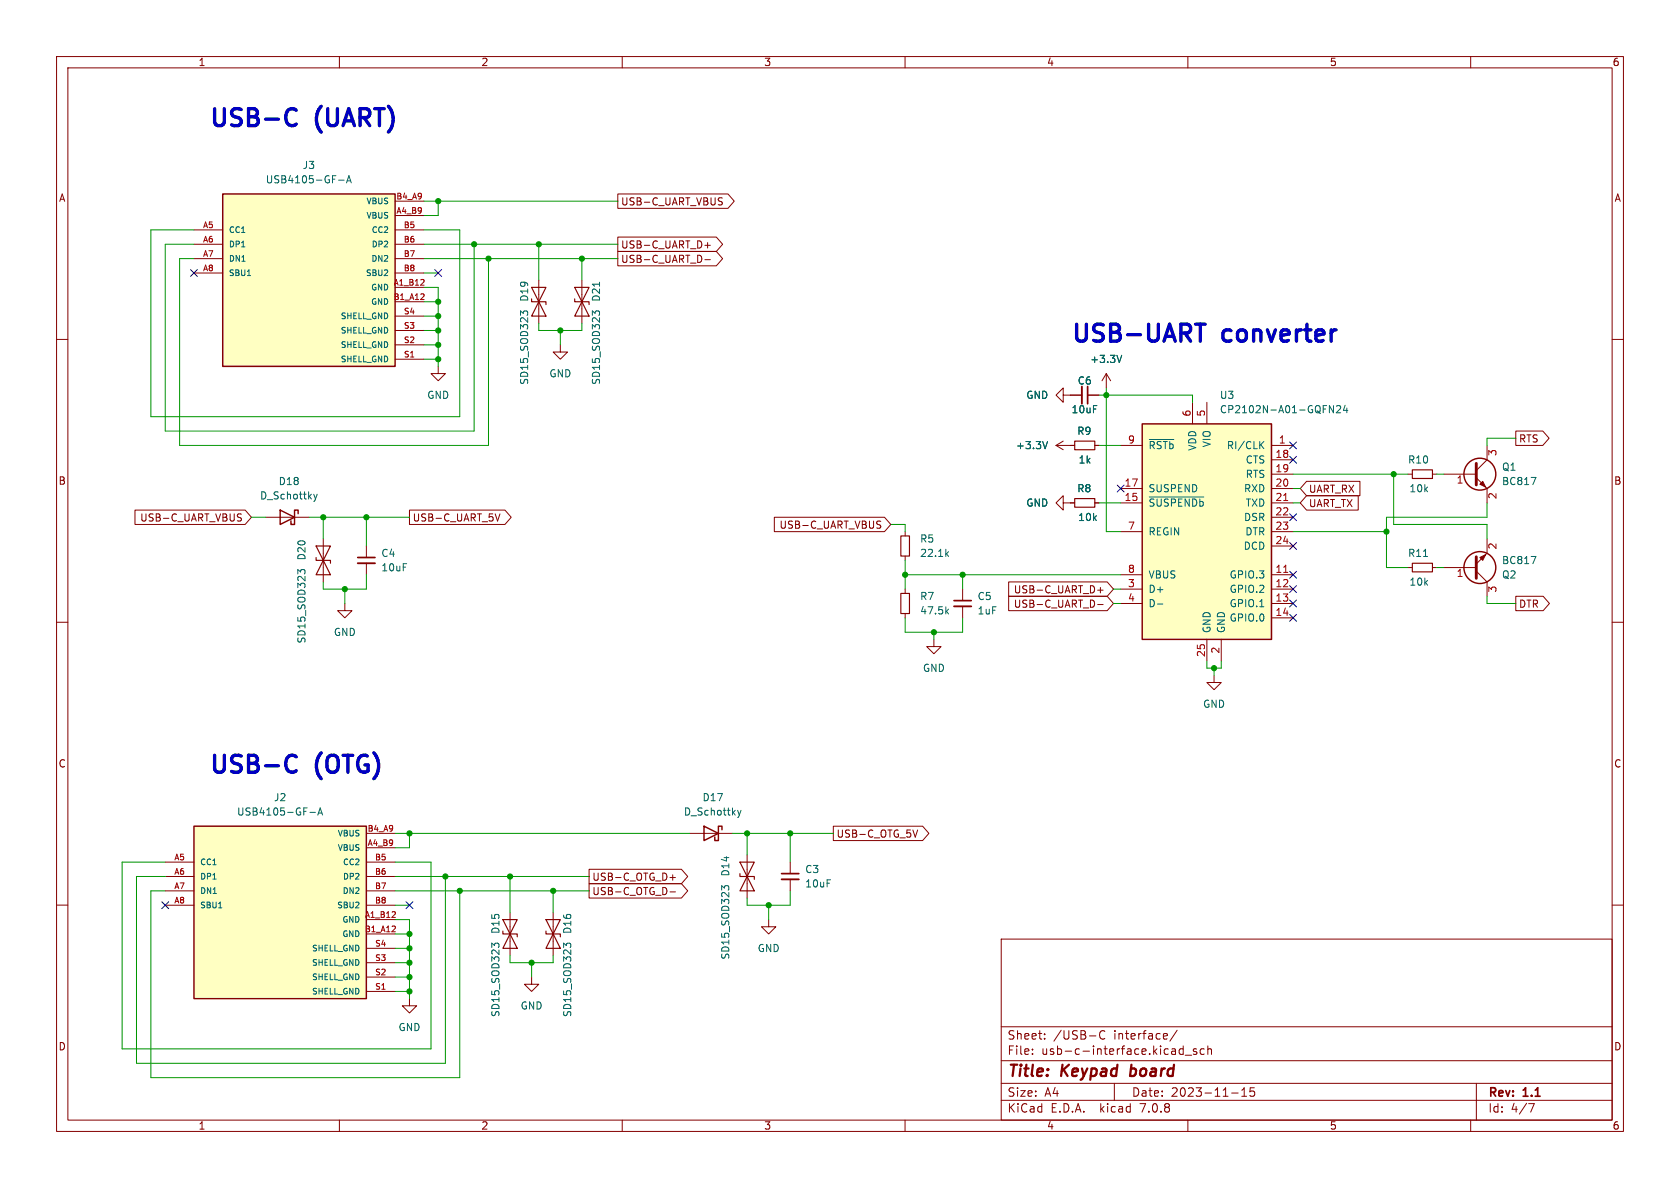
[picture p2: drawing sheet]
<svg xmlns="http://www.w3.org/2000/svg" width="297mm" height="210mm" viewBox="0 0 297 210" stroke-linecap="round" stroke-linejoin="round" font-family="sans-serif">
<g fill="none" stroke="#840000" stroke-width=".18">
<path d="M10 10h277v190h-277zM12 12h273v186h-273zM60 10v2M110 10v2M160 10v2M210 10v2M260 10v2M69.8 38.1h5.1M69.8 35.6h5.1M109.2 34.3h19.5l1.1 1.3-1.1 1.2h-19.5zM127.2 35.6l.4 .1 .1 .3-.2 .2h-.3M127.2 35h.5"/>
<path d="M10 60h2M34.3 40.6h5.1M34.3 43.2h5.1M34.3 45.7h5.1M34.3 48.3h5.1M69.8 50.8h5.1M69.8 40.6h5.1M69.8 43.2h5.1M69.8 45.7h5.1M69.8 48.3h5.1M69.8 53.3h5.1M69.8 58.4h5.1"/>
<path d="M69.8 55.9h5.1M95.2 49.5v7.7M102.9 49.5v7.7M109.2 44.4h17.4l1.2 1.3-1.2 1.3h-17.4zM109.2 41.9h17.4l1.2 1.3-1.2 1.3h-17.4zM124.6 45.9h1M124.6 43.4h1M125.1 42.9v1M285 60h2M69.8 63.5h5.1M69.8 61h5.1M77.5 64.8v1.2h1.2l-1.2 1.3-1.3-1.3h1.3"/>
<path d="M99.1 61v1.2h1.2l-1.2 1.3-1.3-1.3h1.3M186.7 78.7h3.3M186.7 78.7l1.3 .8M188 69.9v-1.3l-1.3 1.3 1.3 1.2v-1.2h3.3M188 78l-1.3 .7M192.3 69.9h2M193.5 78.7h.8M195.6 66l-.8 1.3M195.6 66v2.6M195.6 66l.7 1.3M198.1 78.7h3.8M210.8 71.1v3.8"/>
<path d="M213.4 71.1v3.8M224.8 78.7h3.8M262.9 78.7v2.6l-1.9 1.9M268 76.2h4.8l1.1 1.3-1.1 1.2h-4.8zM23.9 90.2h19.4l1.1 1.2-1.1 1.3h-19.4zM42.2 91.4l.4 .2 .1 .3-.3 .2h-.3M42.2 90.8l.5 .1M47 91.4h7.6M57.1 95.3v7.6M64.8 96.5v2.1M64.8 99.6v2M72.4 90.2h16.9l1.1 1.2-1.1 1.3h-16.9z"/>
<path d="M87.5 90.8l.5 1.3 .4-1.3M136.9 91.4h19.5l1.1 1.3-1.1 1.3h-19.5zM155.2 92.1l.5 .1M155.2 92.7l.4 .1 .1 .3-.2 .3h-.3M160 94v.7M160 98.3v.8M188 88.9v-1.3l-1.3 1.3 1.3 1.3v-1.3h2M193.5 88.9h.8M198.1 88.9h3.8M198.1 86.4h3.8M198.1 94h3.8M224.8 83.8h3.8"/>
<path d="M224.8 91.4h3.8M224.8 88.9h3.8M224.8 86.4h3.8M224.8 81.3h3.8M224.8 94h3.8M224.8 96.5h3.8M231 85.1h9.4v2.5h-9.4l-1.1-1.2zM231 87.6h9.1v2.6h-9.1l-1.1-1.3zM248.9 83.8h.8M253.2 83.8h.8M255.3 83.8h5.7M261 84.5l1.9 1.9v2.5"/>
<path d="M262.9 95.3v2.5l-1.9 1.9M10 110h2M61 106.7v1.3h1.2l-1.2 1.2-1.3-1.2h1.3M160 104.1v.8M160 108.5v.7M165.1 113v1.3h1.3l-1.3 1.3-1.3-1.3h1.3M170.2 104.1v2.1M170.2 107.2v2M178.3 102.9h17.4l1.1 1.2-1.1 1.3h-17.4zM178.3 105.4h17.4l1.1 1.3-1.1 1.3h-17.4zM194.1 104.3h.9M194.1 106.9h.9"/>
<path d="M194.5 103.8v1M198.1 101.6h3.8M198.1 104.1h3.8M198.1 106.7h3.8M213.4 113v3.8M214.6 119.4v1.3h1.3l-1.3 1.2-1.2-1.2h1.2M215.9 113v3.8M224.8 101.6h3.8M224.8 104.1h3.8M224.8 106.7h3.8M224.8 109.2h3.8M248.9 100.3h.8"/>
<path d="M253.2 100.3h.8M255.3 100.3h5.7M261 101l1.9 1.9v2.5M268 105.4h4.8l1.1 1.3-1.1 1.3h-4.8zM285 110h2M10 160h2M29.2 152.4h5.1M29.2 154.9h5.1M29.2 157.5h5.1M64.8 147.3h5M64.8 149.9h5M64.8 152.4h5"/>
<path d="M64.8 154.9h5M64.8 157.5h5M104.1 153.7h16.4l1.1 1.2-1.1 1.3h-16.4zM104.1 156.2h16.4l1.1 1.3-1.1 1.3h-16.4zM118.4 155.1h1M118.4 157.7h1M118.9 154.6v1M121.9 147.3h7.6M132.1 151.1v7.7M139.7 152.4v2M139.7 155.4v2.1M147.3 146h15.8l1.1 1.3-1.1 1.3h-15.8z"/>
<path d="M162.2 146.7l-.4 1.3M285 160h2M29.2 160h5.1M64.8 162.6h5M64.8 160h5M64.8 165.1h5M64.8 175.3h5M64.8 172.7h5M64.8 170.2h5M64.8 167.6h5M72.4 176.5v1.3h1.3l-1.3 1.3-1.3-1.3h1.3M90.2 161.3v7.6"/>
<path d="M94 172.7v1.3h1.2l-1.2 1.3-1.3-1.3h1.3M97.8 161.3v7.6M135.9 162.6v1.2h1.3l-1.3 1.3-1.3-1.3h1.3M177 166h108v32h-108zM60 198v2M110 198v2M160 198v2M177 194.5h108M177 191.5h108M177 187.5h108M177 181.5h108M182.5 186.3v.1"/>
<path d="M182.5 185.5v.1M184.7 183.6v.1M184.7 182.8v.1M195.3 182.3a.6 .6 0 0 0-.7 0 .6 .6 0 0 0-.2 .8 .56 .56 0 0 0 .3 .5 .56 .56 0 0 0 .6 0M197 191.5v3M206.3 182.8l.1 .3-.7 .1M208.1 182.1l-1.3 2M209.2 184.9v1.5M209.2 185.5l-.5-.1-.2 .3v.4l.1 .2h.6M209.5 186.5h1.2M210 198v2M211.5 185.5l-.3-.1-.2 .2v.2l.5 .2v.3h-.5"/>
<path d="M212.9 185.5l-.4-.1-.3 .3v.4l.1 .2h.6M213.5 185.5l.2-.1 .4 .1 .1 .9M213.5 184.9v1.5M217.7 193.2h1.2M219.5 193.8h.9M219.5 192.7l.5-.4v1.5M221.7 192.3h-.7v.7l.2-.1h.5l.1 .3-.1 .5-.2 .1-.5-.1M260 198v2M261 191.5v6.5M270.2 195.1h1l-.6 1.5"/>
</g>
<path d="M199.8 190.1l.2 .1M200 188.2l-.2 2" fill="none" stroke="#840000" stroke-width=".4"/>
<g fill="none" stroke="#840000" stroke-width=".2">
<path d="M94 50.8h2.5l-1.3 2.5zM94 52.8v.5h2.5v.5M95.2 53.3l1.3 2.6h-2.5zM101.6 50.8h2.5l-1.2 2.5zM101.6 52.8v.5h2.5v.5M102.9 53.3l1.2 2.6h-2.5zM190 78h3.5v1.5h-3.5zM55.9 96.5h2.5l-1.3 2.6zM55.9 98.6v.5h2.5v.5M57.1 99.1l1.3 2.5h-2.5zM159.3 94.7h1.5v3.6h-1.5zM190 88.1h3.5v1.6h-3.5z"/>
<path d="M249.7 99.6h3.5v1.5h-3.5zM249.7 83.1h3.5v1.5h-3.5zM159.3 104.9h1.5v3.6h-1.5zM130.8 152.4h2.5l-1.2 2.5zM130.8 154.4v.5h2.5v.5M132.1 154.9l1.2 2.6h-2.5zM88.9 162.6h2.5l-1.2 2.5zM88.9 164.6v.5h2.5v.5M90.2 165.1l1.2 2.5h-2.5zM96.5 162.6h2.6l-1.3 2.5zM96.5 164.6v.5h2.6v.5M97.8 165.1l1.3 2.5h-2.6z"/>
</g>
<g fill="none" stroke="#006464" stroke-width=".18">
<path d="M59.9 31.8h.9M61.3 32.3l.4-1.2 .4 1.2M61.4 32h.6M43.7 48.7h.6M93.3 55.6v-.4l-.3-.2h-.4l-.1 .4-.5-.4v.7M106 55.6v-.4l-.3-.2h-.4l-.1 .4-.5-.4v.7M106 49.9v.7M185.2 78l-.4 1.3M198.3 62.8l-.4 1.3M203.2 77.7h4.3M222.9 78.6l.5 .7M223.4 78l-.7 .8"/>
<path d="M235 71.7l.7 1.3v-1.3M236.3 71.8l.5-.1 .2 .4-.8 .9h.8M237.8 71.6l-.3 .9h.8M238.1 72.1v.9M55.5 87.4l.3 .8M55.8 88.2l-.3 .4M56.1 87.4l-.3 .8M167.3 97.9l.4 .5M167.7 97.5l-.5 .5M203.2 87.9h9.6M251.7 98.4h.7M270.7 98.4h.8l-.5 1.2"/>
<path d="M270.7 84.4h.8l-.5 1.3M53.9 101.3v-.4l-.2-.2h-.4l-.2 .4-.5-.4v.8M167.3 108l.4 .5M167.7 107.7l-.5 .5M204.6 106.8h1M54.8 143.6h1M56.2 144.1l.4-1.3 .4 1.3M56.3 143.7h.6M128.8 157.2v-.4l-.2-.2h-.4l-.1 .4-.5-.4v.7M130.4 143.2l.3 .9M130.7 144.1l-.3 .4M131 143.2l-.3 .9"/>
<path d="M38.6 160.5h.6M88.2 167.3v-.3l-.2-.3-.5 .1-.1 .3-.5-.4v.8M100.9 167.3v-.3l-.2-.3-.5 .1-.1 .3-.5-.4v.8"/>
</g>
<path d="M261 81.9v3.8M261 98.4v3.8" fill="none" stroke="#840000" stroke-width=".51"/>
<g fill="#840000" stroke="#840000" stroke-width=".18">
<path d="M261.6 85.6l.5-.5 .5 1z"/>
<path d="M261.6 98.6l1-.6-.5 1.1z"/>
</g>
<g fill="none" stroke="#840000" stroke-width=".25">
<path d="M39.4 34.3h30.4v30.5h-30.4zM201.9 74.9h22.9v38.1h-22.9zM49.5 90.2l2.6 1.2-2.6 1.3zM52.7 90.8v-.6h-.6v2.5h-.7v-.6M34.3 146.1h30.5v30.4h-30.5zM124.5 146.1l2.5 1.2-2.5 1.3zM127.6 146.7v-.6h-.6v2.5h-.6v-.6"/>
<circle cx="261.6" cy="83.8" r="2.82"/>
<circle cx="261.6" cy="100.3" r="2.82"/>
</g>
<path d="M191.3 68.3v3.1M63.2 99.6h3.1M168.7 107.2h3M138.2 155.4h3" fill="none" stroke="#840000" stroke-width=".33"/>
<path d="M192.3 68.3v3.1M63.2 98.6h3.1M168.7 106.2h3M138.2 154.4h3" fill="none" stroke="#840000" stroke-width=".3"/>
<g fill="#ffffc2" stroke="#ffffc2" stroke-width=".18">
<path d="M34.3 146.1h30.5v30.4h-30.5z"/>
<path d="M39.4 34.3h30.4v30.5h-30.4z"/>
<path d="M201.9 74.9h22.9v38.1h-22.9z"/>
</g>
<path d="M74.3 50.4h.7M74.3 53h.7M74.9 49.5v.3M74.9 52v.4M226.9 88.5h.8M226.9 101.2h.8M69.3 162.2h.6M69.3 164.7h.6M69.8 161.3v.3M69.8 163.8v.3" fill="none" stroke="#a90000" stroke-width=".18"/>
<path d="M51.1 19.4a1.05 1.05 0 0 1 1.3 .1M52.4 21.9a1.05 1.05 0 0 1-1.3 .2M211.3 57.3h1.8M51.1 133.7a1.05 1.05 0 0 1 1.3 .1M52.4 136.2a1.05 1.05 0 0 1-1.3 .2" fill="none" stroke="#0000c2" stroke-width=".6"/>
<g fill="none" stroke="#009600" stroke-width=".18">
<path d="M74.9 35.6h34.3M77.5 35.6v2.5h-2.6M34.3 45.7h-2.6v33h54.7v-33M34.3 43.2h-5.1v33h54.6v-33M34.3 40.6h-7.6v33.1h54.6v-33.1h-6.4M74.9 58.4h2.6M74.9 53.3h2.6M74.9 55.9h2.6M74.9 50.8h2.6v14M74.9 48.3h2.6M74.9 45.7h34.3M74.9 43.2h34.3"/>
<path d="M95.2 57.2v1.2h7.7v-1.2M95.2 43.2v6.3M99.1 58.4v2.6M102.9 45.7v3.8M74.9 63.5h2.6M74.9 61h2.6M194.3 69.9h16.5v1.2M194.3 78.7h3.8M195.6 68.6v25.4h2.5M268 77.5h-5.1v1.2M44.4 91.4h2.6M54.6 91.4h17.8"/>
<path d="M57.1 91.4v3.9M64.8 91.4v5.1M157.5 92.7h2.5v1.3M160 99.1v5M194.3 88.9h3.8M228.6 88.9h1.3M228.6 83.8h20.3M228.6 86.4h1.3M228.6 94h16.5M246.4 83.8v8.9h16.5v2.6M254 83.8h1.3M262.9 88.9v2.5h-17.8v8.9h3.8"/>
<path d="M61 104.1v2.6M64.8 101.6v2.5h-7.7v-1.2M160 109.2v2.6h10.2v-2.6M160 101.6h38.1M165.1 111.8v1.2M170.2 101.6v2.5M196.8 104.1h1.3M196.8 106.7h1.3M213.4 116.8v1.3h2.5v-1.3M214.6 118.1v1.3M254 100.3h1.3M262.9 105.4v1.3h5.1"/>
<path d="M29.2 154.9h-5.1v33.1h54.6v-33.1M29.2 157.5h-2.5v33h54.6v-33M29.2 152.4h-7.6v33h54.6v-33h-6.4M69.8 147.3h52.1M69.8 154.9h34.3M69.8 157.5h34.3M72.4 147.3v2.6h-2.6M90.2 154.9v6.4M97.8 157.5v3.8M129.5 147.3h17.8M132.1 147.3v3.8M139.7 147.3v5.1"/>
<path d="M139.7 157.5v2.5h-7.6v-1.2M69.8 160h2.6M69.8 162.6h2.6v13.9M69.8 172.7h2.6M69.8 175.3h2.6M69.8 170.2h2.6M69.8 165.1h2.6M69.8 167.6h2.6M90.2 168.9v1.3h7.6v-1.3M94 170.2v2.5M135.9 160v2.6"/>
</g>
<g fill="none" stroke="#000084" stroke-width=".18">
<path d="M33.7 47.7l1.2 1.2M34.9 47.7l-1.2 1.2M76.9 47.7l1.2 1.2M78.1 47.7l-1.2 1.2M228 78.1l1.2 1.2M229.2 78.1l-1.2 1.2M197.5 85.8l1.2 1.2M198.7 85.8l-1.2 1.2M228 95.9l1.2 1.2M228 80.7l1.2 1.2M228 90.8l1.2 1.2M229.2 95.9l-1.2 1.2"/>
<path d="M229.2 80.7l-1.2 1.2M229.2 90.8l-1.2 1.2M228 108.6l1.2 1.2M228 101l1.2 1.2M228 106.1l1.2 1.2M228 103.5l1.2 1.2M229.2 108.6l-1.2 1.2M229.2 101l-1.2 1.2M229.2 106.1l-1.2 1.2M229.2 103.5l-1.2 1.2M28.6 159.4l1.2 1.2M29.8 159.4l-1.2 1.2"/>
<path d="M71.8 159.4l1.2 1.2M73 159.4l-1.2 1.2"/>
</g>
<g fill="#009600" stroke="#009600" stroke-width=".18">
<circle cx="81.3" cy="157.5" r=".46"/>
<circle cx="78.7" cy="154.9" r=".46"/>
<circle cx="72.4" cy="170.2" r=".46"/>
<circle cx="61" cy="104.1" r=".46"/>
<circle cx="57.1" cy="91.4" r=".46"/>
<circle cx="64.8" cy="91.4" r=".46"/>
<circle cx="214.6" cy="118.1" r=".46"/>
<circle cx="170.2" cy="101.6" r=".46"/>
<circle cx="165.1" cy="111.8" r=".46"/>
<circle cx="160" cy="101.6" r=".46"/>
<circle cx="132.1" cy="147.3" r=".46"/>
<circle cx="135.9" cy="160" r=".46"/>
<circle cx="139.7" cy="147.3" r=".46"/>
<circle cx="99.1" cy="58.4" r=".46"/>
<circle cx="77.5" cy="55.9" r=".46"/>
<circle cx="77.5" cy="53.3" r=".46"/>
<circle cx="77.5" cy="58.4" r=".46"/>
<circle cx="77.5" cy="35.6" r=".46"/>
<circle cx="102.9" cy="45.7" r=".46"/>
<circle cx="95.2" cy="43.2" r=".46"/>
<circle cx="83.8" cy="43.2" r=".46"/>
<circle cx="86.4" cy="45.7" r=".46"/>
<circle cx="195.6" cy="69.9" r=".46"/>
<circle cx="77.5" cy="63.5" r=".46"/>
<circle cx="77.5" cy="61" r=".46"/>
<circle cx="72.4" cy="147.3" r=".46"/>
<circle cx="72.4" cy="167.6" r=".46"/>
<circle cx="72.4" cy="165.1" r=".46"/>
<circle cx="90.2" cy="154.9" r=".46"/>
<circle cx="72.4" cy="175.3" r=".46"/>
<circle cx="72.4" cy="172.7" r=".46"/>
<circle cx="94" cy="170.2" r=".46"/>
<circle cx="97.8" cy="157.5" r=".46"/>
<circle cx="245.1" cy="94" r=".46"/>
<circle cx="246.4" cy="83.8" r=".46"/>
</g>
<g font-size="4.2" fill="#0000c2">
<text x="36.8" y="22.6">USB-C</text>
<text x="56" y="22.6">(UART)</text>
<text x="189.2" y="60.7">USB-UART</text>
<text x="216.4" y="60.7">converter</text>
<text x="36.8" y="136.9">USB-C</text>
<text x="56" y="136.9">(OTG)</text>
</g>
<g font-size="2.8" fill="#840000">
<text x="178" y="190.9">Title:</text>
<text x="187.7" y="190.9">Keypad</text>
<text x="200.6" y="190.9">board</text>
</g>
<g font-size="2.1" fill="#840000">
<text x="178" y="184">Sheet:</text>
<text x="186.2" y="184">/USB-C</text>
<text x="197" y="184">interface/</text>
<text x="178" y="186.7">File:</text>
<text x="184.1" y="186.7">usb-c-interface.kicad_sch</text>
<text x="178" y="196.9">KiCad</text>
<text x="178" y="194.1">Size:</text>
<text x="184.7" y="194.1">A4</text>
<text x="185.7" y="196.9">E.D.A.</text>
<text x="194.6" y="196.9">kicad</text>
<text x="200" y="194.1">Date:</text>
<text x="201.8" y="196.9">7.0.8</text>
<text x="207" y="194.1">2023-11-15</text>
<text x="263" y="194.3">Rev:</text>
<text x="263" y="196.9">Id:</text>
<text x="267.1" y="196.9">4/7</text>
<text x="269.4" y="194.3">1.1</text>
</g>
<g font-size="1.8" fill="#840000">
<text x="35" y="11.9">1</text>
<text x="85" y="11.9">2</text>
<text x="135" y="11.9">3</text>
<text x="185" y="11.9">4</text>
<text x="235" y="11.9">5</text>
<text x="285" y="11.9">6</text>
<text x="10.3" y="35.9">A</text>
<text x="285.3" y="35.9">A</text>
<text x="109.7" y="36.5">USB-C_UART_VBUS</text>
<text x="109.7" y="46.7">USB-C_UART_D-</text>
<text x="109.7" y="44.1">USB-C_UART_D+</text>
<text x="268.4" y="78.4">RTS</text>
<text x="10.3" y="85.9">B</text>
<text x="231.3" y="87.3">UART_RX</text>
<text x="231.3" y="89.9">UART_TX</text>
<text x="285.3" y="85.9">B</text>
<text x="24.7" y="92.4">USB-C_UART_VBUS</text>
<text x="72.9" y="92.4">USB-C_UART_5V</text>
<text x="137.7" y="93.7">USB-C_UART_VBUS</text>
<text x="179.1" y="105.1">USB-C_UART_D+</text>
<text x="179.1" y="107.6">USB-C_UART_D-</text>
<text x="268.4" y="107.6">DTR</text>
<text x="10.3" y="135.9">C</text>
<text x="285.3" y="135.9">C</text>
<text x="147.8" y="148.3">USB-C_OTG_5V</text>
<text x="104.6" y="155.9">USB-C_OTG_D+</text>
<text x="104.6" y="158.4">USB-C_OTG_D-</text>
<text x="10.3" y="185.9">D</text>
<text x="285.3" y="185.9">D</text>
<text x="35" y="199.9">1</text>
<text x="85" y="199.9">2</text>
<text x="135" y="199.9">3</text>
<text x="185" y="199.9">4</text>
<text x="235" y="199.9">5</text>
<text x="285" y="199.9">6</text>
</g>
<g font-size="1.8" fill="#006464">
<text x="46.9" y="32.6">USB4105-GF-A</text>
<text x="53.4" y="30.1">J3</text>
<text x="93.6" y="53.4" transform="rotate(-90 93.6 53.4)">D19</text>
<text x="106.3" y="53.4" transform="rotate(-90 106.3 53.4)">D21</text>
<text x="192.6" y="64.4">+3.3V</text>
<text x="75.4" y="70.7">GND</text>
<text x="93.6" y="68.1" transform="rotate(-90 93.6 68.1)">SD15_SOD323</text>
<text x="97" y="66.9">GND</text>
<text x="106.3" y="68.1" transform="rotate(-90 106.3 68.1)">SD15_SOD323</text>
<text x="181.3" y="70.7">GND</text>
<text x="190.4" y="68.2">C6</text>
<text x="215.6" y="70.7">U3</text>
<text x="189.3" y="73.3">10uF</text>
<text x="190.3" y="77.1">R9</text>
<text x="215.6" y="73.3">CP2102N-A01-GQFN24</text>
<text x="179.5" y="79.6">+3.3V</text>
<text x="190.6" y="82.1">1k</text>
<text x="202.9" y="79.6">~{RSTb}</text>
<text x="211.7" y="79.8" transform="rotate(-90 211.7 79.8)">VDD</text>
<text x="214.2" y="79.2" transform="rotate(-90 214.2 79.2)">VIO</text>
<text x="216.8" y="79.6">RI/CLK</text>
<text x="220.1" y="82.1">CTS</text>
<text x="248.8" y="82.1">R10</text>
<text x="265.4" y="83.4">Q1</text>
<text x="45.9" y="88.5">D_Schottky</text>
<text x="49.2" y="86">D18</text>
<text x="181.3" y="89.8">GND</text>
<text x="190.3" y="87.2">R8</text>
<text x="202.9" y="89.8">~{SUSPENDb}</text>
<text x="202.9" y="87.2">SUSPEND</text>
<text x="219.8" y="87.2">RXD</text>
<text x="220.1" y="84.7">RTS</text>
<text x="220.1" y="89.8">TXD</text>
<text x="249.1" y="87.2">10k</text>
<text x="265.4" y="86">BC817</text>
<text x="190.5" y="92.3">10k</text>
<text x="202.9" y="94.8">REGIN</text>
<text x="219.8" y="92.3">DSR</text>
<text x="220.1" y="94.8">DTR</text>
<text x="54.2" y="99.2" transform="rotate(-90 54.2 99.2)">D20</text>
<text x="67.3" y="98.7">C4</text>
<text x="67.3" y="101.2">10uF</text>
<text x="162.6" y="96.1">R5</text>
<text x="162.6" y="98.7">22.1k</text>
<text x="219.8" y="97.4">DCD</text>
<text x="248.8" y="98.7">R11</text>
<text x="265.4" y="99.9">BC817</text>
<text x="162.6" y="106.3">R7</text>
<text x="172.7" y="106.3">C5</text>
<text x="202.9" y="105">D+</text>
<text x="202.9" y="107.5">D-</text>
<text x="202.9" y="102.5">VBUS</text>
<text x="217.3" y="102.5">GPIO.3</text>
<text x="217.3" y="105">GPIO.2</text>
<text x="217.3" y="107.5">GPIO.1</text>
<text x="249.1" y="103.7">10k</text>
<text x="265.4" y="102.5">Q2</text>
<text x="54.2" y="113.8" transform="rotate(-90 54.2 113.8)">SD15_SOD323</text>
<text x="58.9" y="112.6">GND</text>
<text x="162.6" y="108.8">47.5k</text>
<text x="172.7" y="108.8">1uF</text>
<text x="214.2" y="112" transform="rotate(-90 214.2 112)">GND</text>
<text x="216.8" y="112" transform="rotate(-90 216.8 112)">GND</text>
<text x="217.3" y="110.1">GPIO.0</text>
<text x="163.1" y="119">GND</text>
<text x="212.6" y="125.3">GND</text>
<text x="48.3" y="141.8">J2</text>
<text x="124.1" y="141.8">D17</text>
<text x="41.8" y="144.4">USB4105-GF-A</text>
<text x="120.8" y="144.4">D_Schottky</text>
<text x="129.1" y="155" transform="rotate(-90 129.1 155)">D14</text>
<text x="142.2" y="154.5">C3</text>
<text x="142.2" y="157.1">10uF</text>
<text x="88.5" y="165.2" transform="rotate(-90 88.5 165.2)">D15</text>
<text x="101.2" y="165.2" transform="rotate(-90 101.2 165.2)">D16</text>
<text x="129.1" y="169.7" transform="rotate(-90 129.1 169.7)">SD15_SOD323</text>
<text x="133.9" y="168.5">GND</text>
<text x="88.5" y="179.9" transform="rotate(-90 88.5 179.9)">SD15_SOD323</text>
<text x="91.9" y="178.7">GND</text>
<text x="101.2" y="179.9" transform="rotate(-90 101.2 179.9)">SD15_SOD323</text>
<text x="70.4" y="182.5">GND</text>
</g>
<g font-size="1.8" fill="#a90000">
<text x="210.6" y="73.7" transform="rotate(-90 210.6 73.7)">6</text>
<text x="213.1" y="73.7" transform="rotate(-90 213.1 73.7)">5</text>
<text x="199.3" y="78.5">9</text>
<text x="225.4" y="81">18</text>
<text x="225.4" y="83.6">19</text>
<text x="226" y="78.5">1</text>
<text x="264.9" y="80.7" transform="rotate(-90 264.9 80.7)">3</text>
<text x="198.7" y="88.6">15</text>
<text x="198.7" y="86.1">17</text>
<text x="225.4" y="86.1">20</text>
<text x="225.4" y="88.6">21</text>
<text x="257.4" y="85.8">1</text>
<text x="264.9" y="88.3" transform="rotate(-90 264.9 88.3)">2</text>
<text x="199.3" y="93.7">7</text>
<text x="225.4" y="91.2">22</text>
<text x="225.4" y="93.7">23</text>
<text x="199.3" y="101.3">8</text>
<text x="225.4" y="101.3">11</text>
<text x="225.4" y="96.3">24</text>
<text x="264.9" y="97.2" transform="rotate(-90 264.9 97.2)">2</text>
<text x="199.3" y="103.9">3</text>
<text x="199.3" y="106.4">4</text>
<text x="225.4" y="103.9">12</text>
<text x="225.4" y="106.4">13</text>
<text x="257.4" y="102.3">1</text>
<text x="264.9" y="104.8" transform="rotate(-90 264.9 104.8)">3</text>
<text x="225.4" y="109">14</text>
<text x="213.1" y="116.2" transform="rotate(-90 213.1 116.2)">25</text>
<text x="215.6" y="115.6" transform="rotate(-90 215.6 115.6)">2</text>
</g>
<g font-size="1.4" fill="#a90000">
<text x="70" y="35.3">B4_A9</text>
<text x="35.8" y="40.4">A5</text>
<text x="70" y="37.8">A4_B9</text>
<text x="71.3" y="40.4">B5</text>
<text x="35.8" y="42.9">A6</text>
<text x="35.8" y="45.5">A7</text>
<text x="71.3" y="42.9">B6</text>
<text x="71.3" y="45.5">B7</text>
<text x="35.8" y="48">A8</text>
<text x="69.5" y="50.5">A1_B12</text>
<text x="69.5" y="53.1">B1_A12</text>
<text x="71.3" y="48">B8</text>
<text x="71.3" y="58.2">S3</text>
<text x="71.3" y="55.6">S4</text>
<text x="71.3" y="63.2">S1</text>
<text x="71.3" y="60.7">S2</text>
<text x="64.9" y="149.6">A4_B9</text>
<text x="64.9" y="147.1">B4_A9</text>
<text x="30.7" y="152.1">A5</text>
<text x="30.7" y="154.7">A6</text>
<text x="66.2" y="152.1">B5</text>
<text x="66.2" y="154.7">B6</text>
<text x="30.7" y="157.2">A7</text>
<text x="30.7" y="159.8">A8</text>
<text x="66.2" y="157.2">B7</text>
<text x="66.2" y="159.8">B8</text>
<text x="64.4" y="162.3">A1_B12</text>
<text x="64.4" y="164.8">B1_A12</text>
<text x="66.2" y="167.4">S4</text>
<text x="66.2" y="172.5">S2</text>
<text x="66.2" y="169.9">S3</text>
<text x="66.2" y="175">S1</text>
</g>
<g font-size="1.4" fill="#006464">
<text x="40.4" y="41.4">CC1</text>
<text x="64.7" y="38.8">VBUS</text>
<text x="64.7" y="36.3">VBUS</text>
<text x="65.6" y="41.4">CC2</text>
<text x="40.4" y="43.9">DP1</text>
<text x="40.4" y="46.5">DN1</text>
<text x="65.5" y="46.5">DN2</text>
<text x="65.6" y="43.9">DP2</text>
<text x="40.4" y="49">SBU1</text>
<text x="64.6" y="49">SBU2</text>
<text x="65.5" y="51.5">GND</text>
<text x="60.1" y="59.2">SHELL_GND</text>
<text x="60.1" y="56.6">SHELL_GND</text>
<text x="65.5" y="54.1">GND</text>
<text x="60.1" y="64.2">SHELL_GND</text>
<text x="60.1" y="61.7">SHELL_GND</text>
<text x="59.6" y="148.1">VBUS</text>
<text x="35.3" y="153.1">CC1</text>
<text x="35.3" y="155.7">DP1</text>
<text x="59.6" y="150.6">VBUS</text>
<text x="60.5" y="153.1">CC2</text>
<text x="60.5" y="155.7">DP2</text>
<text x="35.3" y="158.2">DN1</text>
<text x="35.3" y="160.8">SBU1</text>
<text x="59.5" y="160.8">SBU2</text>
<text x="60.5" y="158.2">DN2</text>
<text x="60.4" y="163.3">GND</text>
<text x="60.4" y="165.8">GND</text>
<text x="55" y="173.5">SHELL_GND</text>
<text x="55" y="170.9">SHELL_GND</text>
<text x="55" y="168.4">SHELL_GND</text>
<text x="55" y="176">SHELL_GND</text>
</g>
</svg>
